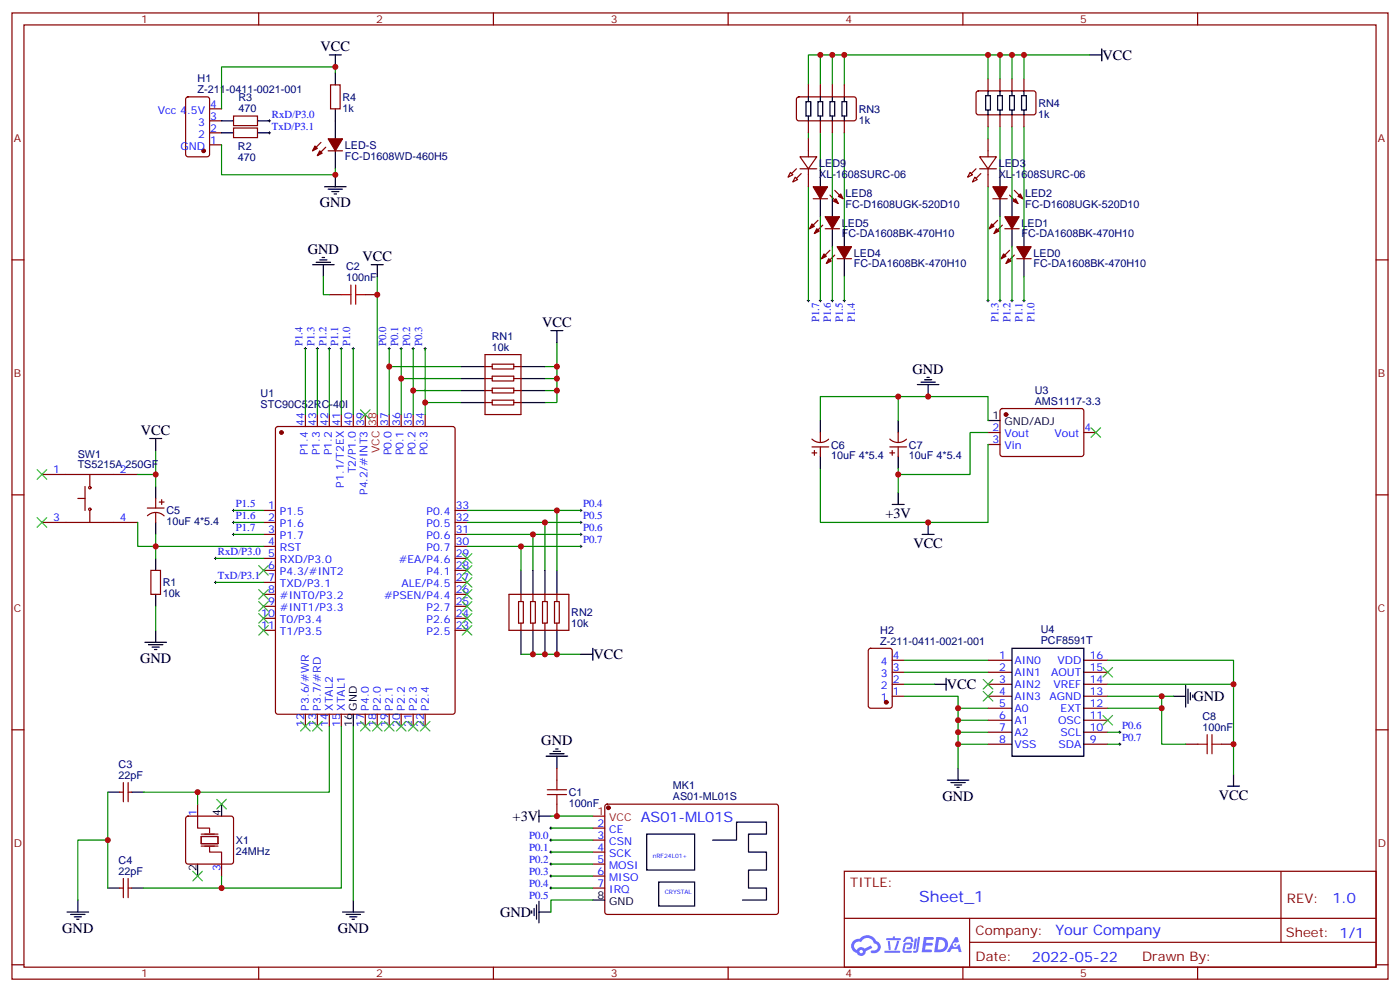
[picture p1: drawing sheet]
<svg xmlns="http://www.w3.org/2000/svg" width="412mm" height="292mm" viewBox="0 0 412 292" stroke-linecap="round" stroke-linejoin="round" font-family="sans-serif">
<g fill="none" stroke="#870000" stroke-width=".35">
<path d="M3.5 3.8h405.4v284.3h-405.4zM7.1 7.3h398.2v277.3h-398.2zM76.2 3.8v3.5M145.3 3.8v3.5M214.5 3.8v3.5M283.6 3.8v3.5M352.8 3.8v3.5M3.5 76.5h3.6M405.3 76.5h3.6M3.5 145.6h3.6M405.3 145.6h3.6M3.5 214.8h3.6"/>
<path d="M405.3 214.8h3.6M248.7 256.4h156.6v28.2h-156.6zM377.3 256.4v20.9M248.7 270.2h156.5M285.6 277.3h119.6M285.6 270.2v14.2M3.5 283.9h3.6M76.2 284.6v3.5M145.3 284.6v3.5M214.5 284.6v3.5M283.6 284.6v3.5M352.8 284.6v3.5"/>
<path d="M405.3 283.9h3.6"/>
</g>
<g fill="#5487ff">
<path d="M272.1 275.7h2.6l.3 .2-.1 .6h-2l-.1 1h1.6l.4 .4-.4 .4h-1.7l-.2 1.1 1.8 .1 .3 .3-.2 .4h-2.9z"/>
<path d="M281.4 275.8h.7l.4 1.3-.7 .3a.74 .74 0 0 0-1.1 .3 .74 .74 0 0 0 .5 1.1 .74 .74 0 0 0 .9-.7l.5-.3 .7 2.4h-.9l-.2-1h-1.9l-.5 1h-.9z"/>
<path d="M269.5 276.2h.6l-.4 2.9a.31 .31 0 0 1-.3 .3 .31 .31 0 0 1-.3-.3z"/>
<path d="M270.4 275.7h.6l-.5 4a.89 .89 0 0 1-.7 .7 .89 .89 0 0 1-.9-.3l1-.5z"/>
<path d="M266.8 275.9l.6-.2 1.2 .1 .5 1.3-.6 .1-.4-.9-1 .1a.95 .95 0 0 1-1 .8l-.1-.2z"/>
<path d="M266.4 277.6l1.8-.2a1.04 1.04 0 0 1 .6 1.1 1.04 1.04 0 0 1-.8 .9h-.7a.29 .29 0 0 1-.3-.4 .29 .29 0 0 1 .3-.2h.7l.2-.8h-1.4l-.4 1.8h1.9a.29 .29 0 0 1 .3 .3 .29 .29 0 0 1-.3 .3h-2l-.4-.3 .2-2.1z"/>
<path d="M260.5 279.8h4.4a.3 .3 0 0 1 .3 .3 .3 .3 0 0 1-.3 .3h-4.3z"/>
<path d="M264.3 276.9h.6l-.5 1.6a1.02 1.02 0 0 1-.7 1.2l-.2-.3z"/>
<path d="M261.5 276.9h.6l.3 2.4-.3 .3-.3-.2z"/>
<path d="M261.1 276.1h1.9l.2-.5h.5l-.1 .5h1.5a.29 .29 0 0 1 .3 .3 .29 .29 0 0 1-.3 .3h-3.9z"/>
<path d="M275.8 275.7l-.6 4.5h1.4a2.27 2.27 0 0 0 2.7-2.3 2.27 2.27 0 0 0-2.7-2.2zM276.6 276.5a1.5 1.5 0 0 1 1.8 1.6 1.5 1.5 0 0 1-1.9 1.3h-.3z"/>
<path d="M251.4 276.9a2.09 2.09 0 0 0 1 3.5 1.37 1.37 0 0 0 1.5 .9 1.37 1.37 0 0 0 1.1-1.4l2-1-.5-.7-1.8 1a1.4 1.4 0 0 0-2.3 .4 1.32 1.32 0 0 1-.6-1.9 1.32 1.32 0 0 1 1.9-.4 2.02 2.02 0 0 1 2-1.3 2.02 2.02 0 0 1 1.8 1.6 1.09 1.09 0 0 1 1.1 1.4 1.09 1.09 0 0 1-1.6 .7 .41 .41 0 0 0-.5 .3 .41 .41 0 0 0 .4 .5 1.89 1.89 0 0 0 2.4-1.2 1.89 1.89 0 0 0-1.2-2.4 2.98 2.98 0 0 0-5-.6l-1 .1zM253.2 280a.52 .52 0 0 1 1 0 .52 .52 0 0 1-1 0z"/>
<circle cx="281.4" cy="278" r=".28"/>
</g>
<g fill="none" stroke="#870000" stroke-width=".35">
<path d="M54.9 28.7l.5-.2h5.6l.7 .4v16.5l-.4 .7h-5.9l-.7-.4v-16.5zM61.7 39.1h3.6M61.7 35.6h3.6M61.7 32h3.6M68.8 34.1h7v2.9h-7zM68.8 37.7h7v2.8h-7zM97.4 25h2.8v7h-2.8zM234.8 28.7l.5-.2 16.5 .1 .4 .6v5.9l-.7 .5-16.5-.1-.4-.6v-5.7zM238.1 25v3.5M238.1 35.6v3.5M241.7 25v3.5M241.7 35.6v3.5"/>
<path d="M245.2 25v3.5M245.2 35.6v3.5M248.7 25v3.5M248.7 35.6v3.5M287.7 26.9l.5-.2 16.5 .1 .5 .6-.1 6-.7 .4-16.5-.1-.4-.6v-5.7zM291 23.2v3.5M291 33.8v3.5M294.6 23.2v3.5M294.6 33.8v3.5M298.1 23.2v3.5M298.1 33.8v3.5M301.6 23.2v3.5"/>
<path d="M301.6 33.8v3.5M61.7 42.6h3.6M94.5 41.9l-2.4 2.5M96 43.3l-2.5 2.5M96.7 44.4h4.2M232.8 50.7l.7 .7-1.4 .7zM234.2 52.1l.7 .7-1.4 .8zM235.7 46.1h4.9l-2.5 3.6zM235.7 49.7h4.9M238.1 40.9v5.2M238.1 49.7v5.3M239.5 58.5h4.3"/>
<path d="M244.5 57.4l2.4 2.5M245.9 56l2.5 2.5M285.8 50.7l.7 .7-1.5 .7zM287.2 52.1l.7 .7-1.4 .8zM288.6 46.1h4.9l-2.5 3.6zM288.6 49.7h4.9M291 40.9v5.2M291 49.7v5.3M292.5 58.5h4.2M297.4 57.4l2.5 2.5M298.8 56l2.5 2.5M240.9 64.8l-2.4 2.5"/>
<path d="M242.4 66.3l-2.5 2.4M243.1 67.3h4.2M244.5 73.7l-2.5 2.4M245.9 75.1l-2.5 2.4M246.6 76.1h4.2M293.9 64.8l-2.5 2.5M295.3 66.3l-2.5 2.4M296 67.3h4.2M297.4 73.7l-2.5 2.4M298.8 75.1l-2.5 2.4M299.5 76.1h4.2M97 86.7h3.5"/>
<path d="M107.6 86.7h3.5M142.9 118.5h2.1M142.9 104.4h10.6v17.6h-10.6zM142.9 107.9h2.1M142.9 114.9h2.1M142.9 111.4h2.1M145 107.2h6.3v1.4h-6.3zM145 110.7h6.3v1.4h-6.3zM145 114.2h6.3v1.4h-6.3zM145 117.8h6.3v1.4h-6.3zM151.3 118.5h2.2M151.3 107.9h2.2"/>
<path d="M151.3 114.9h2.2M151.3 111.4h2.2M12.3 139.6h28.3M26.5 139.6v3.6M81.4 125.7l.4-.2h51.5l.7 .4 .1 83.6-.5 .6-51.8 .1-.6-.5-.1-83.5zM90 122v3.5M93.5 122v3.5M97 122v3.5M100.5 122v3.5M104.1 122v3.5M107.6 122v3.5M114.7 122v3.5"/>
<path d="M118.2 122v3.5M121.7 122v3.5M125.2 122v3.5M239.2 129.2a3.5 3.5 0 0 0 4.9 0M239.2 131.5h4.9M239.2 133.3h1.4M239.9 132.6v1.4M241.7 127.3v2.8M241.7 131.5v2.8M262.1 129.2a3.5 3.5 0 0 0 4.9 0M262.1 131.5h5M262.1 133.3h1.4"/>
<path d="M262.8 132.6v1.4M264.6 127.3v2.8M264.6 131.5v2.8M291 127.3h3.6M291 130.8h3.6M294.8 120.4l.5-.2 23.5 .1 .5 .6-.1 13-.6 .4h-23.6l-.4-.7v-12.7zM319.3 127.3h3.5M12.3 153.7h28.3M22.9 146.7h2.1M25 143.2v7M26.5 150.2v3.5M43.4 149.5h4.9"/>
<path d="M43.4 151.8a3.5 3.5 0 0 1 4.9 0M45.9 146.7v2.8M45.9 150.9v2.8M46.9 147.7h1.4M47.6 147v1.4M77.6 150.2h3.5M77.6 153.7h3.5M77.6 157.3h3.5M134.1 150.2h3.5M134.1 153.7h3.5M134.1 157.3h3.5M44.4 167.9h2.9v7h-2.9z"/>
<path d="M77.6 160.8h3.5M77.6 164.3h3.5M77.6 167.9h3.5M77.6 171.4h3.5M77.6 174.9h3.5M77.6 178.4h3.5M134.1 160.8h3.5M134.1 164.3h3.5M134.1 167.9h3.5M134.1 171.4h3.5M134.1 174.9h3.5M134.1 178.4h3.5"/>
<path d="M149.9 174.9h17.7v10.6h-17.7zM152.8 177h1.4v6.4h-1.4zM153.5 174.9v2.1M156.3 177h1.4v6.4h-1.4zM157 174.9v2.1M159.8 177h1.4v6.4h-1.4zM160.5 174.9v2.1M163.3 177h1.4v6.4h-1.4zM164 174.9v2.1M77.6 182h3.5M77.6 185.5h3.5M134.1 182h3.5"/>
<path d="M134.1 185.5h3.5M153.5 183.4v2.1M157 183.4v2.1M160.5 183.4v2.1M164 183.4v2.1M256 191l.5-.2h5.6l.7 .4v16.5l-.4 .7h-5.9l-.7-.4v-16.5zM262.8 194.3h3.5M262.8 197.8h3.5M291 194.3h7.1M291 197.8h7.1M319.3 194.3h7M319.3 197.8h7"/>
<path d="M90 210.2v3.5M93.5 210.2v3.5M97 210.2v3.5M100.5 210.2v3.5M107.6 210.2v3.5M111.1 210.2v3.5M114.7 210.2v3.5M118.2 210.2v3.5M121.7 210.2v3.5M125.2 210.2v3.5M262.8 201.4h3.5M262.8 204.9h3.5"/>
<path d="M291 201.4h7.1M291 204.9h7.1M291 208.4h7.1M291 211.9h7.1M291 215.5h7.1M291 219h7.1M319.3 201.4h7M319.3 204.9h7M319.3 208.4h7M319.3 211.9h7M319.3 215.5h7M319.3 219h7"/>
<path d="M349.2 219h3.6M359.8 219h3.6M35.3 233.1h1M36.3 230.3v5.6M37.7 230.3v5.6M37.7 233.1h1.1M58.2 236.6v3.6M164 226.1v3.5M164 236.6v3.6M178.4 236.8l.5-.2 50 .1 .4 .6-.1 31.4-.6 .4-50-.1-.4-.6v-31.1zM36.3 258.5v5.7M37.7 258.5v5.7"/>
<path d="M54.9 240.4l.5-.2h12.7l.5 .2 .2 .5v12.7l-.2 .5-.5 .2h-12.7l-.5-.3-.2-.4v-12.7zM65.3 254.3v3.5M174.6 243.7h3.6M174.6 247.2h3.6M174.6 250.8h3.6M174.6 254.3h3.6M174.6 257.8h3.6M35.3 261.3h1M37.7 261.3h1.1M174.6 261.3h3.6"/>
<circle cx="26.5" cy="149.9" r=".35"/>
<circle cx="26.5" cy="143.5" r=".35"/>
</g>
<g fill="#870000" stroke="#870000" stroke-width=".35">
<path d="M96.7 40.9h4.2l-2.1 3.5z"/>
<path d="M94.2 44.4l.7 .7-1.4 .7z"/>
<path d="M92.8 43l.7 .7-1.4 .7z"/>
<path d="M239.5 55h4.3l-2.1 3.5z"/>
<path d="M245.5 59.2l.7-.7 .7 1.4z"/>
<path d="M246.9 57.8l.7-.7 .8 1.4z"/>
<path d="M243.1 63.8h4.2l-2.1 3.5z"/>
<path d="M240.6 67.3l.7 .7-1.4 .7z"/>
<path d="M239.2 65.9l.7 .7-1.4 .7z"/>
<path d="M246.6 72.6h4.2l-2.1 3.5z"/>
<path d="M244.1 76.1l.7 .7-1.4 .7z"/>
<path d="M242.7 74.7l.7 .7-1.4 .7z"/>
<path d="M299.5 72.6h4.2l-2.1 3.5z"/>
<path d="M297 76.1l.7 .7-1.4 .7z"/>
<path d="M295.6 74.7l.7 .7-1.4 .7z"/>
<path d="M296 63.8h4.2l-2.1 3.5z"/>
<path d="M293.5 67.3l.7 .7-1.4 .7z"/>
<path d="M292.1 65.9l.7 .7-1.4 .7z"/>
<path d="M292.5 55h4.2l-2.1 3.5z"/>
<path d="M299.2 58.5l.7 1.4-1.5-.7z"/>
<path d="M299.9 57.8l.7-.7 .7 1.4z"/>
<path d="M288.9 51.1l-1.4 1.4z"/>
<path d="M287.5 49.7l-1.4 1.4z"/>
<path d="M236 51.1l-1.4 1.4z"/>
<path d="M234.6 49.7l-1.4 1.4z"/>
<circle cx="82.9" cy="127.3" r=".53"/>
<circle cx="60" cy="44.4" r=".53"/>
<circle cx="296.3" cy="122" r=".53"/>
<circle cx="179.2" cy="237.7" r=".53"/>
<circle cx="261.1" cy="206.7" r=".53"/>
</g>
<g fill="none" stroke="#000" stroke-width=".35">
<path d="M97 16.2h3.5M98.8 16.2v3.5M321 16.2h3.6M324.6 14.4v3.5M65.3 35.6h3.5M65.3 39.1h3.5M75.8 35.6h3.6M75.8 39.1h3.6M98.8 21.4v3.6M98.8 32v8.9M237.4 29.9h1.4v4.2h-1.4zM238.1 28.5v1.4"/>
<path d="M238.1 34.1v1.5M240.9 29.9h1.5v4.2h-1.5zM241.7 28.5v1.4M241.7 34.1v1.5M244.5 29.9h1.4v4.2h-1.4zM245.2 28.5v1.4M245.2 34.1v1.5M248 29.9h1.4v4.2h-1.4zM248.7 28.5v1.4M248.7 34.1v1.5M290.3 28.2h1.4v4.2h-1.4zM291 26.7v1.5"/>
<path d="M291 32.4v1.4M293.9 28.2h1.4v4.2h-1.4zM294.6 26.7v1.5M294.6 32.4v1.4M297.4 28.2h1.4v4.2h-1.4zM298.1 26.7v1.5M298.1 32.4v1.4M300.9 28.2h1.4v4.2h-1.4zM301.6 26.7v1.5M301.6 32.4v1.4M95.6 55h6.4M96.7 55.7h4.2"/>
<path d="M97.7 56.4h2.1M98.4 57.1h.7M98.8 44.4v5.3M98.8 51.4v3.6M241.7 49.7v5.3M241.7 58.5v5.3M245.2 58.5v5.3M294.6 49.7v5.3M294.6 58.5v5.3M298.1 58.5v5.3M92.1 77.9h6.3M93.1 77.2h4.3"/>
<path d="M94.2 76.5h2.1M94.9 75.8h.7M95.2 77.9v3.5M109.4 77.9h3.5M111.1 77.9v3.5M245.2 67.3v5.3M248.7 67.3v5.3M248.7 76.1v5.3M298.1 67.3v5.3M301.6 67.3v5.3M301.6 76.1v5.3M162.3 97.3h3.5"/>
<path d="M164 97.3v3.5M135.8 107.9h7.1M135.8 111.4h7.1M135.8 114.9h7.1M135.8 118.5h7.1M153.5 107.9h7M153.5 111.4h7M153.5 114.9h7M153.5 118.5h7M270.2 113.2h6.4M271.3 112.5h4.2M272.3 111.8h2.2"/>
<path d="M273 111.1h.8M273.4 113.2v3.5M44.1 129h3.5M45.9 129v3.6M241.7 123.8v3.5M241.7 134.3v3.6M264.6 123.8v3.5M264.6 134.3v3.6M291 123.8h3.6M45.9 143.2v3.5M45.9 153.7v3.6M262.8 148.4h3.5"/>
<path d="M264.6 144.9v3.5M271.6 157.3h3.6M273.4 153.7v3.6M45.9 164.3v3.6M45.9 174.9v3.5M153.5 167.9v7M157 167.9v7M160.5 167.9v7M164 167.9v7M42.7 189h6.3M43.7 189.7h4.3M44.8 190.4h2.1"/>
<path d="M45.5 191.1h.7M45.9 185.5v3.5M153.5 185.5v7M157 185.5v7M160.5 185.5v7M164 185.5v7M171.1 192.5h3.5M174.6 190.8v3.5M278.7 199.6v3.5M298.1 190.8h21.2v31.7h-21.2zM104.1 210.2v3.5M275.2 201.4h3.5"/>
<path d="M345.7 204.9h3.5M349.2 201.7v6.4M350 202.8v4.2M350.7 203.8v2.2M351.4 204.5v.7M31.7 233.1h3.6M38.8 233.1h3.5M65.3 236.6v3.6M158.7 238.4v3.5M160.9 222.5h6.3M161.9 221.8h4.3M163 221.1h2.1"/>
<path d="M163.7 220.4h.7M164 222.5v3.6M279 229.6h6.4M280.1 230.3h4.2M281.2 231h2.1M281.9 231.7h.7M282.2 226.1v3.5M361.6 231.4h3.5M363.4 227.8v3.6M58.2 254.3v3.5M158.7 240.2h3.6M190.5 245.5h14.1v10.5h-14.1z"/>
<path d="M194 259.6h10.6v7h-10.6zM209.9 247.2h7.1v-5.3h8.8v3.6h-5.3v5.3h5.3v5.2h-5.3v5.3h5.3v3.6h-7.1M19.8 268.4h6.3M20.8 269.1h4.2M21.9 269.8h2.1M22.6 270.5h.7M22.9 264.9v3.5M31.7 261.3h3.6M38.8 261.3h3.5M100.9 268.4h6.3M102 269.1h4.2M103 269.8h2.1"/>
<path d="M103.7 270.5h.7M104.1 264.9v3.5M156.6 268v.7M157.3 267.3v2.2M158 266.3v4.2M158.7 268.4h3.6M158.7 265.2v6.4M174.6 264.9h3.6"/>
</g>
<path d="M111.1 122v3.5M174.6 240.2h3.6" fill="none" stroke="#f00" stroke-width=".35"/>
<g fill="none" stroke="#000" stroke-width=".29">
<path d="M79 35.6h.7M79 39.1h.7M79.4 35.2v.7M79.4 38.7v.7M237.8 88.5h.7M238.1 88.1v.7M241.3 88.5h.7M241.7 88.1v.7M244.8 88.5h.7M245.2 88.1v.7M248.4 88.5h.7M248.7 88.1v.7"/>
<path d="M290.7 88.5h.7M291 88.1v.7M294.2 88.5h.7M294.6 88.1v.7M297.7 88.5h.7M298.1 88.1v.7M301.3 88.5h.7M301.6 88.1v.7M89.6 102.6h.7M90 102.2v.7M93.1 102.6h.7M93.5 102.2v.7"/>
<path d="M96.7 102.6h.7M97 102.2v.7M100.2 102.6h.7M100.5 102.2v.7M103.7 102.6h.7M104.1 102.2v.7M114.3 102.6h.7M114.7 102.2v.7M117.8 102.6h.7M118.2 102.2v.7M121.4 102.6h.7M121.7 102.2v.7"/>
<path d="M124.9 102.6h.7M125.2 102.2v.7M68.4 150.2h.7M68.4 153.7h.7M68.4 157.3h.7M68.8 149.9v.7M68.8 153.4v.7M68.8 156.9v.7M170.7 150.2h.7M170.7 153.7h.7M170.7 157.3h.7M171.1 149.9v.7"/>
<path d="M171.1 153.4v.7M171.1 156.9v.7M63.1 164.3h.8M63.1 171.4h.8M63.5 164v.7M63.5 171v.7M170.7 160.8h.7M171.1 160.4v.7M329.5 215.5h.7M329.5 219h.7M329.8 215.1v.7M329.8 218.7v.7"/>
<path d="M161.9 243.7h.7M161.9 247.2h.7M161.9 250.8h.7M161.9 254.3h.7M161.9 257.8h.7M162.3 243.3v.8M162.3 246.9v.7M162.3 250.4v.7M162.3 253.9v.7M162.3 257.5v.7M161.9 261.3h.7M162.3 261v.7"/>
</g>
<g fill="none" stroke="#008700" stroke-width=".35">
<path d="M241.7 16.2v8.8M245.2 16.2v8.8M248.7 16.2v8.8M291 16.2v7M294.6 16.2v7M298.1 16.2v7M301.6 16.2v7M321 16.2h-82.9v8.8M98.8 21.4v-1.7h-33.5v12.3M238.1 39.1v1.8M241.7 39.1v10.6M245.2 39.1v19.4"/>
<path d="M248.7 39.1v28.2M291 37.3v3.6M294.6 37.3v12.4M298.1 37.3v21.2M301.6 37.3v30M65.3 42.6v8.8h33.5v-1.7M238.1 55v33.5M291 55v33.5M241.7 63.8v24.7M245.2 72.6v15.9M294.6 63.8v24.7M298.1 72.6v15.9"/>
<path d="M95.2 81.4v5.3h1.8M111.1 81.4v40.6M248.7 81.4v7.1M301.6 81.4v7.1M90 102.6v19.4M93.5 102.6v19.4M97 102.6v19.4M100.5 102.6v19.4M104.1 102.6v19.4M114.7 102.6v19.4M114.7 107.9h21.1M118.2 102.6v19.4"/>
<path d="M118.2 111.4h17.6M121.7 102.6v19.4M121.7 114.9h14.1M125.2 102.6v19.4M125.2 118.5h10.6M160.5 107.9h3.5M160.5 111.4h3.5M160.5 114.9h3.5M164 100.8v17.7h-3.5M264.6 116.7v7.1M40.6 139.6h5.3M45.9 132.6v10.6"/>
<path d="M241.7 123.8v-7.1h49.3v7.1M264.6 139.6v5.3M291 130.8v22.9h-49.3v-15.8M291 127.3h-5.2v12.3h-21.2v-1.7M40.6 153.7v7.1h37M45.9 157.3v7M68.8 150.2h8.8M68.8 153.7h8.8M68.8 157.3h8.8M137.6 150.2h33.5M137.6 153.7h33.5M137.6 157.3h33.5"/>
<path d="M157 157.3v10.6M160.5 153.7v14.2M164 150.2v17.7M45.9 178.4v7.1M63.5 164.3h14.1M63.5 171.4h14.1M137.6 160.8h33.5M153.5 160.8v7.1M153.5 192.5h17.6M266.3 197.8h24.7M266.3 194.3h24.7M326.3 194.3h37.1v33.5"/>
<path d="M97 213.7v19.4h-38.8M100.5 213.7v47.6h-35.2M104.1 213.7v51.2M266.3 204.9h15.9v3.5M266.3 201.4h8.9M291 219h-8.8v7.1M291 215.5h-8.8v3.5M291 211.9h-8.8v3.6M291 208.4h-8.8v3.5M326.3 201.4h37.1M326.3 204.9h19.4M326.3 215.5h3.5"/>
<path d="M326.3 219h3.5M342.2 204.9v3.5h-15.9M342.2 208.4v10.6h7M31.7 233.1v28.2M42.3 233.1h15.9v3.5M31.7 247.2h-8.8v17.7M65.3 257.8v3.5h-23M162.3 240.2h12.3M162.3 243.7h12.3M162.3 247.2h12.3M162.3 250.8h12.3M162.3 254.3h12.3"/>
<path d="M162.3 257.8h12.3M162.3 261.3h12.3M174.6 264.9h-12.3v3.5"/>
</g>
<path d="M58.2 240.2v3.5h3.5v1.4M59.3 246.2h4.9v2.1h-4.9zM59.3 245.5h4.9M59.3 249h4.9M61.7 249.3v1.5h3.6v3.5" fill="none" stroke="#870012" stroke-width=".35"/>
<g fill="none" stroke="#3c3" stroke-width=".35">
<path d="M10.9 138.2l2.9 2.8M13.8 138.2l-2.9 2.8M106.2 120.6l2.8 2.8M109 120.6l-2.8 2.8M321.4 125.9l2.8 2.8M324.2 125.9l-2.8 2.8M10.9 152.3l2.9 2.9M13.8 152.3l-2.9 2.9M76.2 173.5l2.8 2.8M76.2 177l2.8 2.8M76.2 166.4l2.8 2.9M79 173.5l-2.8 2.8"/>
<path d="M79 177l-2.8 2.8M79 166.4l-2.8 2.9M136.2 162.9l2.8 2.8M136.2 166.4l2.8 2.9M136.2 170l2.8 2.8M136.2 173.5l2.8 2.8M136.2 177l2.8 2.8M139 162.9l-2.8 2.8M139 166.4l-2.8 2.9M139 170l-2.8 2.8M139 173.5l-2.8 2.8M139 177l-2.8 2.8"/>
<path d="M76.2 180.6l2.8 2.8M76.2 184.1l2.8 2.8M79 180.6l-2.8 2.8M79 184.1l-2.8 2.8M136.2 180.6l2.8 2.8M136.2 184.1l2.8 2.8M139 180.6l-2.8 2.8M139 184.1l-2.8 2.8M289.6 200l2.9 2.8M292.5 200l-2.9 2.8M324.9 196.4l2.8 2.8M327.7 196.4l-2.8 2.8"/>
<path d="M88.5 212.3l2.9 2.8M91.4 212.3l-2.9 2.8M92.1 212.3l2.8 2.8M94.9 212.3l-2.8 2.8M106.2 212.3l2.8 2.8M109 212.3l-2.8 2.8M109.7 212.3l2.8 2.8M112.5 212.3l-2.8 2.8M113.2 212.3l2.9 2.8M116.1 212.3l-2.9 2.8M116.8 212.3l2.8 2.8M119.6 212.3l-2.8 2.8"/>
<path d="M120.3 212.3l2.8 2.8M123.1 212.3l-2.8 2.8M123.8 212.3l2.8 2.8M126.6 212.3l-2.8 2.8M289.6 203.5l2.9 2.8M292.5 203.5l-2.9 2.8M324.9 210.5l2.8 2.9M327.7 210.5l-2.8 2.9M63.9 235.2l2.8 2.9M66.7 235.2l-2.8 2.9M56.8 256.4l2.8 2.8M59.6 256.4l-2.8 2.8"/>
</g>
<path d="M100.5 86.7h2.9M103.4 83.9v5.6M104.8 86.7h2.8M104.8 83.9v5.6M352.8 219h2.8M355.6 216.2v5.6M357 219h2.8M357 216.2v5.6M161.2 233.8h5.7M161.2 232.4h5.7M164 229.6v2.8M164 233.8v2.8" fill="none" stroke="#a10000" stroke-width=".35"/>
<g fill="#c00">
<circle cx="58.2" cy="233.1" r=".88"/>
<circle cx="65.3" cy="261.3" r=".88"/>
<circle cx="31.8" cy="247.2" r=".88"/>
<circle cx="45.9" cy="139.6" r=".88"/>
<circle cx="45.9" cy="160.8" r=".88"/>
<circle cx="273.4" cy="116.7" r=".88"/>
<circle cx="264.6" cy="116.7" r=".88"/>
<circle cx="273.4" cy="153.7" r=".88"/>
<circle cx="264.6" cy="139.6" r=".88"/>
<circle cx="282.2" cy="219" r=".88"/>
<circle cx="282.2" cy="215.5" r=".88"/>
<circle cx="282.2" cy="211.9" r=".88"/>
<circle cx="363.4" cy="201.4" r=".88"/>
<circle cx="342.2" cy="204.9" r=".88"/>
<circle cx="282.2" cy="208.4" r=".88"/>
<circle cx="291" cy="16.2" r=".88"/>
<circle cx="294.6" cy="16.2" r=".88"/>
<circle cx="298.1" cy="16.2" r=".88"/>
<circle cx="301.6" cy="16.2" r=".88"/>
<circle cx="241.7" cy="16.2" r=".88"/>
<circle cx="245.2" cy="16.2" r=".88"/>
<circle cx="248.7" cy="16.2" r=".88"/>
<circle cx="114.7" cy="107.9" r=".88"/>
<circle cx="125.2" cy="118.5" r=".88"/>
<circle cx="118.2" cy="111.4" r=".88"/>
<circle cx="121.7" cy="114.9" r=".88"/>
<circle cx="157" cy="192.5" r=".88"/>
<circle cx="160.5" cy="192.5" r=".88"/>
<circle cx="164" cy="192.5" r=".88"/>
<circle cx="160.5" cy="153.7" r=".88"/>
<circle cx="157" cy="157.3" r=".88"/>
<circle cx="153.5" cy="160.8" r=".88"/>
<circle cx="164" cy="150.2" r=".88"/>
<circle cx="98.8" cy="19.7" r=".88"/>
<circle cx="98.8" cy="51.4" r=".88"/>
<circle cx="164" cy="107.9" r=".88"/>
<circle cx="164" cy="111.4" r=".88"/>
<circle cx="164" cy="114.9" r=".88"/>
<circle cx="111.1" cy="86.7" r=".88"/>
<circle cx="363.4" cy="219" r=".88"/>
<circle cx="342.2" cy="208.4" r=".88"/>
<circle cx="164" cy="240.2" r=".88"/>
</g>
<text font-size="4.6" fill="#00f" x="270.8" y="265.4">Sheet_1</text>
<g font-size="4.2">
<text x="94.4" y="15">VCC</text>
<text x="324.7" y="17.6">VCC</text>
<text x="94.2" y="61">GND</text>
<text x="90.7" y="74.7">GND</text>
<text x="106.8" y="76.8">VCC</text>
<text x="159.7" y="96.2">VCC</text>
<text x="268.8" y="110">GND</text>
<text x="41.5" y="127.9">VCC</text>
<text x="260.8" y="152.4">+3V</text>
<text x="269" y="161.2">VCC</text>
<text x="41.3" y="195.1">GND</text>
<text x="174.8" y="193.9">VCC</text>
<text x="278.9" y="202.8">VCC</text>
<text x="351.5" y="206.4">GND</text>
<text x="159.5" y="219.4">GND</text>
<text x="277.6" y="235.7">GND</text>
<text x="359" y="235.4">VCC</text>
<text x="151" y="241.6">+3V</text>
<text x="147.3" y="269.8">GND</text>
<text x="18.3" y="274.5">GND</text>
<text x="99.5" y="274.5">GND</text>
</g>
<g font-size="4.2" fill="#00f">
<text x="188.7" y="241.9">AS01-ML01S</text>
<text x="392.5" y="265.7">1.0</text>
<text x="310.9" y="275.2">Your Company</text>
<text x="304" y="283">2022-05-22</text>
</g>
<g font-size="3.9" fill="#800">
<text x="250.5" y="261">TITLE:</text>
<text x="379.1" y="265.7">REV:</text>
<text x="287.4" y="275.2">Company:</text>
<text x="378.7" y="275.8">Sheet: 1/1</text>
<text x="287.4" y="282.9">Date:</text>
<text x="336.4" y="282.9">Drawn By:</text>
</g>
<g font-size="3.2" fill="#800">
<text x="41.6" y="6.8">1</text>
<text x="110.8" y="6.8">2</text>
<text x="179.9" y="6.8">3</text>
<text x="249.1" y="6.8">4</text>
<text x="318.2" y="6.8">5</text>
<text x="4.1" y="41.9">A</text>
<text x="405.9" y="41.9">A</text>
<text x="4.1" y="111.1">B</text>
<text x="405.9" y="111.1">B</text>
<text x="4.1" y="180.2">C</text>
<text x="405.9" y="180.2">C</text>
<text x="4.1" y="249.3">D</text>
<text x="405.9" y="249.3">D</text>
<text x="41.6" y="287.6">1</text>
<text x="110.8" y="287.6">2</text>
<text x="179.9" y="287.6">3</text>
<text x="249.1" y="287.6">4</text>
<text x="318.2" y="287.6">5</text>
</g>
<g font-size="3.2" fill="#000080">
<text x="58.2" y="27.4">Z-211-0411-0021-001</text>
<text x="58.2" y="24.3">H1</text>
<text x="70.2" y="29.8">R3</text>
<text x="100.9" y="29.6">R4</text>
<text x="70.2" y="33.1">470</text>
<text x="100.9" y="32.8">1k</text>
<text x="252.9" y="33.2">RN3</text>
<text x="305.9" y="34.6">1k</text>
<text x="305.9" y="31.4">RN4</text>
<text x="252.9" y="36.4">1k</text>
<text x="70.1" y="47.3">470</text>
<text x="70.1" y="44">R2</text>
<text x="101.6" y="47">FC-D1608WD-460H5</text>
<text x="101.6" y="43.8">LED-S</text>
<text x="241.3" y="52.2">XL-1608SURC-06</text>
<text x="241.3" y="49">LED9</text>
<text x="294.2" y="52.2">XL-1608SURC-06</text>
<text x="294.2" y="49">LED3</text>
<text x="249.1" y="57.9">LED8</text>
<text x="302" y="57.9">LED2</text>
<text x="249.1" y="61.1">FC-D1608UGK-520D10</text>
<text x="302" y="61.1">FC-D1608UGK-520D10</text>
<text x="248" y="69.9">FC-DA1608BK-470H10</text>
<text x="248" y="66.7">LED5</text>
<text x="300.9" y="69.9">FC-DA1608BK-470H10</text>
<text x="300.9" y="66.7">LED1</text>
<text x="251.5" y="75.5">LED4</text>
<text x="304.5" y="75.5">LED0</text>
<text x="102" y="82.8">100nF</text>
<text x="102" y="79.6">C2</text>
<text x="251.5" y="78.7">FC-DA1608BK-470H10</text>
<text x="304.4" y="78.7">FC-DA1608BK-470H10</text>
<text x="144.9" y="100.1">RN1</text>
<text x="144.9" y="103.3">10k</text>
<text x="76.8" y="116.9">U1</text>
<text x="304.8" y="119.2">AMS1117-3.3</text>
<text x="304.8" y="116">U3</text>
<text x="76.8" y="120.1">STC90C52RC-40I</text>
<text x="22.9" y="137.9">TS5215A 250GF</text>
<text x="22.9" y="134.7">SW1</text>
<text x="244.8" y="135.2">10uF 4*5.4</text>
<text x="244.8" y="132">C6</text>
<text x="267.8" y="135.2">10uF 4*5.4</text>
<text x="267.8" y="132">C7</text>
<text x="49" y="154.5">10uF 4*5.4</text>
<text x="49" y="151.4">C5</text>
<text x="48" y="172.5">R1</text>
<text x="48" y="175.7">10k</text>
<text x="168.3" y="184.5">10k</text>
<text x="168.3" y="181.3">RN2</text>
<text x="259.3" y="189.7">Z-211-0411-0021-001</text>
<text x="259.3" y="186.5">H2</text>
<text x="306.6" y="189.5">PCF8591T</text>
<text x="306.6" y="186.3">U4</text>
<text x="354.2" y="215.1">100nF</text>
<text x="354.2" y="211.9">C8</text>
<text x="34.9" y="226.1">C3</text>
<text x="34.9" y="229.2">22pF</text>
<text x="198.2" y="232.2">MK1</text>
<text x="167.6" y="237.4">100nF</text>
<text x="167.6" y="234.3">C1</text>
<text x="198.2" y="235.4">AS01-ML01S</text>
<text x="69.5" y="251.5">24MHz</text>
<text x="69.5" y="248.4">X1</text>
<text x="34.9" y="257.5">22pF</text>
<text x="34.9" y="254.3">C4</text>
</g>
<g font-size="3.2" fill="#00f">
<text x="46.5" y="33.4">Vcc 4.5V</text>
<text x="61.9" y="35.2">3</text>
<text x="61.9" y="31.7">4</text>
<text x="80.1" y="34.7">RxD/P3.0</text>
<text x="58.4" y="40.5">2</text>
<text x="58.4" y="37">3</text>
<text x="61.9" y="38.7">2</text>
<text x="80.1" y="38.2">TxD/P3.1</text>
<text x="53.1" y="44">GND</text>
<text x="61.9" y="42.3">1</text>
<text x="241.3" y="94.9" transform="rotate(-90 241.3 94.9)">P1.7</text>
<text x="244.8" y="94.9" transform="rotate(-90 244.8 94.9)">P1.6</text>
<text x="248.3" y="94.9" transform="rotate(-90 248.3 94.9)">P1.5</text>
<text x="251.8" y="94.9" transform="rotate(-90 251.8 94.9)">P1.4</text>
<text x="294.2" y="94.9" transform="rotate(-90 294.2 94.9)">P1.3</text>
<text x="297.7" y="94.9" transform="rotate(-90 297.7 94.9)">P1.2</text>
<text x="301.2" y="94.9" transform="rotate(-90 301.2 94.9)">P1.1</text>
<text x="304.7" y="94.9" transform="rotate(-90 304.7 94.9)">P1.0</text>
<text x="89.1" y="101.9" transform="rotate(-90 89.1 101.9)">P1.4</text>
<text x="92.6" y="101.9" transform="rotate(-90 92.6 101.9)">P1.3</text>
<text x="96.1" y="101.9" transform="rotate(-90 96.1 101.9)">P1.2</text>
<text x="99.7" y="101.9" transform="rotate(-90 99.7 101.9)">P1.1</text>
<text x="103.2" y="101.9" transform="rotate(-90 103.2 101.9)">P1.0</text>
<text x="113.8" y="101.9" transform="rotate(-90 113.8 101.9)">P0.0</text>
<text x="117.3" y="101.9" transform="rotate(-90 117.3 101.9)">P0.1</text>
<text x="120.8" y="101.9" transform="rotate(-90 120.8 101.9)">P0.2</text>
<text x="124.4" y="101.9" transform="rotate(-90 124.4 101.9)">P0.3</text>
<text x="89.6" y="125.3" transform="rotate(-90 89.6 125.3)">44</text>
<text x="93.1" y="125.3" transform="rotate(-90 93.1 125.3)">43</text>
<text x="96.7" y="125.3" transform="rotate(-90 96.7 125.3)">42</text>
<text x="100.2" y="125.3" transform="rotate(-90 100.2 125.3)">41</text>
<text x="103.7" y="125.3" transform="rotate(-90 103.7 125.3)">40</text>
<text x="107.2" y="125.3" transform="rotate(-90 107.2 125.3)">39</text>
<text x="114.3" y="125.3" transform="rotate(-90 114.3 125.3)">37</text>
<text x="117.8" y="125.3" transform="rotate(-90 117.8 125.3)">36</text>
<text x="121.4" y="125.3" transform="rotate(-90 121.4 125.3)">35</text>
<text x="124.9" y="125.3" transform="rotate(-90 124.9 125.3)">34</text>
<text x="292.4" y="126.9">2</text>
<text x="292.4" y="130.5">3</text>
<text x="295.9" y="128.7">Vout</text>
<text x="310.6" y="128.7">Vout</text>
<text x="319.4" y="126.9">4</text>
<text x="90.7" y="133.9" transform="rotate(-90 90.7 133.9)">P1.4</text>
<text x="94.2" y="133.9" transform="rotate(-90 94.2 133.9)">P1.3</text>
<text x="97.7" y="133.9" transform="rotate(-90 97.7 133.9)">P1.2</text>
<text x="115.4" y="133.9" transform="rotate(-90 115.4 133.9)">P0.0</text>
<text x="118.9" y="133.9" transform="rotate(-90 118.9 133.9)">P0.1</text>
<text x="122.4" y="133.9" transform="rotate(-90 122.4 133.9)">P0.2</text>
<text x="125.9" y="133.9" transform="rotate(-90 125.9 133.9)">P0.3</text>
<text x="295.9" y="132.2">Vin</text>
<text x="15.6" y="139.3">1</text>
<text x="35.3" y="139.3">2</text>
<text x="101.2" y="143.5" transform="rotate(-90 101.2 143.5)">P1.1/T2EX</text>
<text x="104.8" y="139.3" transform="rotate(-90 104.8 139.3)">T2/P1.0</text>
<text x="69.5" y="149.3">P1.5</text>
<text x="78.9" y="149.9">1</text>
<text x="108.3" y="145.6" transform="rotate(-90 108.3 145.6)">P4.2/#INT3</text>
<text x="134.2" y="149.9">33</text>
<text x="171.8" y="149.3">P0.4</text>
<text x="15.6" y="153.4">3</text>
<text x="35.3" y="153.4">4</text>
<text x="69.5" y="152.9">P1.6</text>
<text x="78.9" y="153.4">2</text>
<text x="82.4" y="151.6">P1.5</text>
<text x="82.4" y="155.2">P1.6</text>
<text x="125.7" y="155.2">P0.5</text>
<text x="125.7" y="151.6">P0.4</text>
<text x="134.2" y="153.4">32</text>
<text x="171.8" y="152.9">P0.5</text>
<text x="69.5" y="156.4">P1.7</text>
<text x="78.9" y="156.9">3</text>
<text x="78.9" y="160.4">4</text>
<text x="82.4" y="158.7">P1.7</text>
<text x="125.7" y="158.7">P0.6</text>
<text x="134.2" y="160.4">30</text>
<text x="134.2" y="156.9">31</text>
<text x="171.8" y="156.4">P0.6</text>
<text x="171.8" y="159.9">P0.7</text>
<text x="64.2" y="163.4">RxD/P3.0</text>
<text x="78.9" y="164">5</text>
<text x="78.9" y="167.5">6</text>
<text x="82.4" y="162.2">RST</text>
<text x="82.4" y="165.7">RXD/P3.0</text>
<text x="117.4" y="165.7">#EA/P4.6</text>
<text x="125.7" y="162.2">P0.7</text>
<text x="134.2" y="167.5">28</text>
<text x="134.2" y="164">29</text>
<text x="64.2" y="170.5">TxD/P3.1</text>
<text x="78.9" y="171">7</text>
<text x="82.4" y="169.3">P4.3/#INT2</text>
<text x="82.4" y="172.8">TXD/P3.1</text>
<text x="118.3" y="172.8">ALE/P4.5</text>
<text x="125.7" y="169.3">P4.1</text>
<text x="134.2" y="171">27</text>
<text x="78.9" y="174.6">8</text>
<text x="78.9" y="178.1">9</text>
<text x="82.4" y="176.3">#INT0/P3.2</text>
<text x="82.4" y="179.8">#INT1/P3.3</text>
<text x="113.1" y="176.3">#PSEN/P4.4</text>
<text x="125.7" y="179.8">P2.7</text>
<text x="134.2" y="178.1">25</text>
<text x="134.2" y="174.6">26</text>
<text x="76.9" y="181.6">10</text>
<text x="76.9" y="185.1">11</text>
<text x="82.4" y="183.4">T0/P3.4</text>
<text x="125.7" y="183.4">P2.6</text>
<text x="134.2" y="185.1">23</text>
<text x="134.2" y="181.6">24</text>
<text x="82.4" y="186.9">T1/P3.5</text>
<text x="125.7" y="186.9">P2.5</text>
<text x="259.5" y="195.7">4</text>
<text x="263" y="197.5">3</text>
<text x="263" y="194">4</text>
<text x="294.3" y="194">1</text>
<text x="294.3" y="197.5">2</text>
<text x="298.8" y="195.4">AIN0</text>
<text x="311.5" y="195.4">VDD</text>
<text x="321" y="197.5">15</text>
<text x="321" y="194">16</text>
<text x="259.5" y="202.8">2</text>
<text x="259.5" y="199.2">3</text>
<text x="263" y="201">2</text>
<text x="294.3" y="201">3</text>
<text x="298.8" y="198.9">AIN1</text>
<text x="298.8" y="202.4">AIN2</text>
<text x="309.6" y="198.9">AOUT</text>
<text x="310.4" y="202.4">VREF</text>
<text x="321" y="201">14</text>
<text x="91" y="209.1" transform="rotate(-90 91 209.1)">P3.6/#WR</text>
<text x="94.5" y="209.1" transform="rotate(-90 94.5 209.1)">P3.7/#RD</text>
<text x="98.1" y="209.1" transform="rotate(-90 98.1 209.1)">XTAL2</text>
<text x="101.6" y="209.1" transform="rotate(-90 101.6 209.1)">XTAL1</text>
<text x="108.7" y="209.1" transform="rotate(-90 108.7 209.1)">P4.0</text>
<text x="112.2" y="209.1" transform="rotate(-90 112.2 209.1)">P2.0</text>
<text x="115.7" y="209.1" transform="rotate(-90 115.7 209.1)">P2.1</text>
<text x="119.2" y="209.1" transform="rotate(-90 119.2 209.1)">P2.2</text>
<text x="122.8" y="209.1" transform="rotate(-90 122.8 209.1)">P2.3</text>
<text x="126.3" y="209.1" transform="rotate(-90 126.3 209.1)">P2.4</text>
<text x="259.5" y="206.3">1</text>
<text x="263" y="204.5">1</text>
<text x="294.3" y="204.5">4</text>
<text x="294.3" y="208.1">5</text>
<text x="298.8" y="206">AIN3</text>
<text x="298.8" y="209.5">A0</text>
<text x="309.1" y="206">AGND</text>
<text x="312.4" y="209.5">EXT</text>
<text x="321" y="208.1">12</text>
<text x="321" y="204.5">13</text>
<text x="89.6" y="214" transform="rotate(-90 89.6 214)">12</text>
<text x="93.1" y="214" transform="rotate(-90 93.1 214)">13</text>
<text x="96.7" y="214" transform="rotate(-90 96.7 214)">14</text>
<text x="100.2" y="214" transform="rotate(-90 100.2 214)">15</text>
<text x="107.2" y="214" transform="rotate(-90 107.2 214)">17</text>
<text x="110.8" y="214" transform="rotate(-90 110.8 214)">18</text>
<text x="114.3" y="214" transform="rotate(-90 114.3 214)">19</text>
<text x="117.8" y="214" transform="rotate(-90 117.8 214)">20</text>
<text x="121.4" y="214" transform="rotate(-90 121.4 214)">21</text>
<text x="124.9" y="214" transform="rotate(-90 124.9 214)">22</text>
<text x="294.3" y="211.6">6</text>
<text x="294.3" y="215.1">7</text>
<text x="298.8" y="213">A1</text>
<text x="311.7" y="213">OSC</text>
<text x="321" y="215.1">10</text>
<text x="321" y="211.6">11</text>
<text x="330.6" y="214.5">P0.6</text>
<text x="294.3" y="218.7">8</text>
<text x="298.8" y="216.5">A2</text>
<text x="298.8" y="220.1">VSS</text>
<text x="311.8" y="220.1">SDA</text>
<text x="312.4" y="216.5">SCL</text>
<text x="321" y="218.7">9</text>
<text x="330.6" y="218.1">P0.7</text>
<text x="57.9" y="240.2" transform="rotate(-90 57.9 240.2)">1</text>
<text x="176" y="243.3">2</text>
<text x="179.5" y="245.1">CE</text>
<text x="155.9" y="246.8">P0.0</text>
<text x="155.9" y="250.3">P0.1</text>
<text x="176" y="246.9">3</text>
<text x="176" y="250.4">4</text>
<text x="179.5" y="248.6">CSN</text>
<text x="64.9" y="256.3" transform="rotate(-90 64.9 256.3)">3</text>
<text x="155.9" y="253.8">P0.2</text>
<text x="155.9" y="257.4">P0.3</text>
<text x="176" y="253.9">5</text>
<text x="176" y="257.5">6</text>
<text x="179.5" y="252.2">SCK</text>
<text x="179.5" y="255.7">MOSI</text>
<text x="155.9" y="260.9">P0.4</text>
<text x="176" y="261">7</text>
<text x="179.5" y="259.2">MISO</text>
<text x="179.5" y="262.7">IRQ</text>
<text x="155.9" y="264.4">P0.5</text>
</g>
<g font-size="3.2" fill="#f00">
<text x="110.8" y="125.3" transform="rotate(-90 110.8 125.3)">38</text>
<text x="111.8" y="133.4" transform="rotate(-90 111.8 133.4)">VCC</text>
<text x="176" y="239.8">1</text>
<text x="179.5" y="241.6">VCC</text>
</g>
<g font-size="3.2">
<text x="292.4" y="123.4">1</text>
<text x="295.9" y="125.2">GND/ADJ</text>
<text x="105.1" y="209.1" transform="rotate(-90 105.1 209.1)">GND</text>
<text x="103.7" y="214" transform="rotate(-90 103.7 214)">16</text>
<text x="64.9" y="240.2" transform="rotate(-90 64.9 240.2)">4</text>
<text x="57.9" y="256.3" transform="rotate(-90 57.9 256.3)">2</text>
<text x="176" y="264.5">8</text>
<text x="179.5" y="266.3">GND</text>
</g>
<g font-size="1.8" fill="#00f">
<text x="192.3" y="252.5">nRF24L01+</text>
<text x="195.8" y="263.1">CRYSTAL</text>
</g>
</svg>
